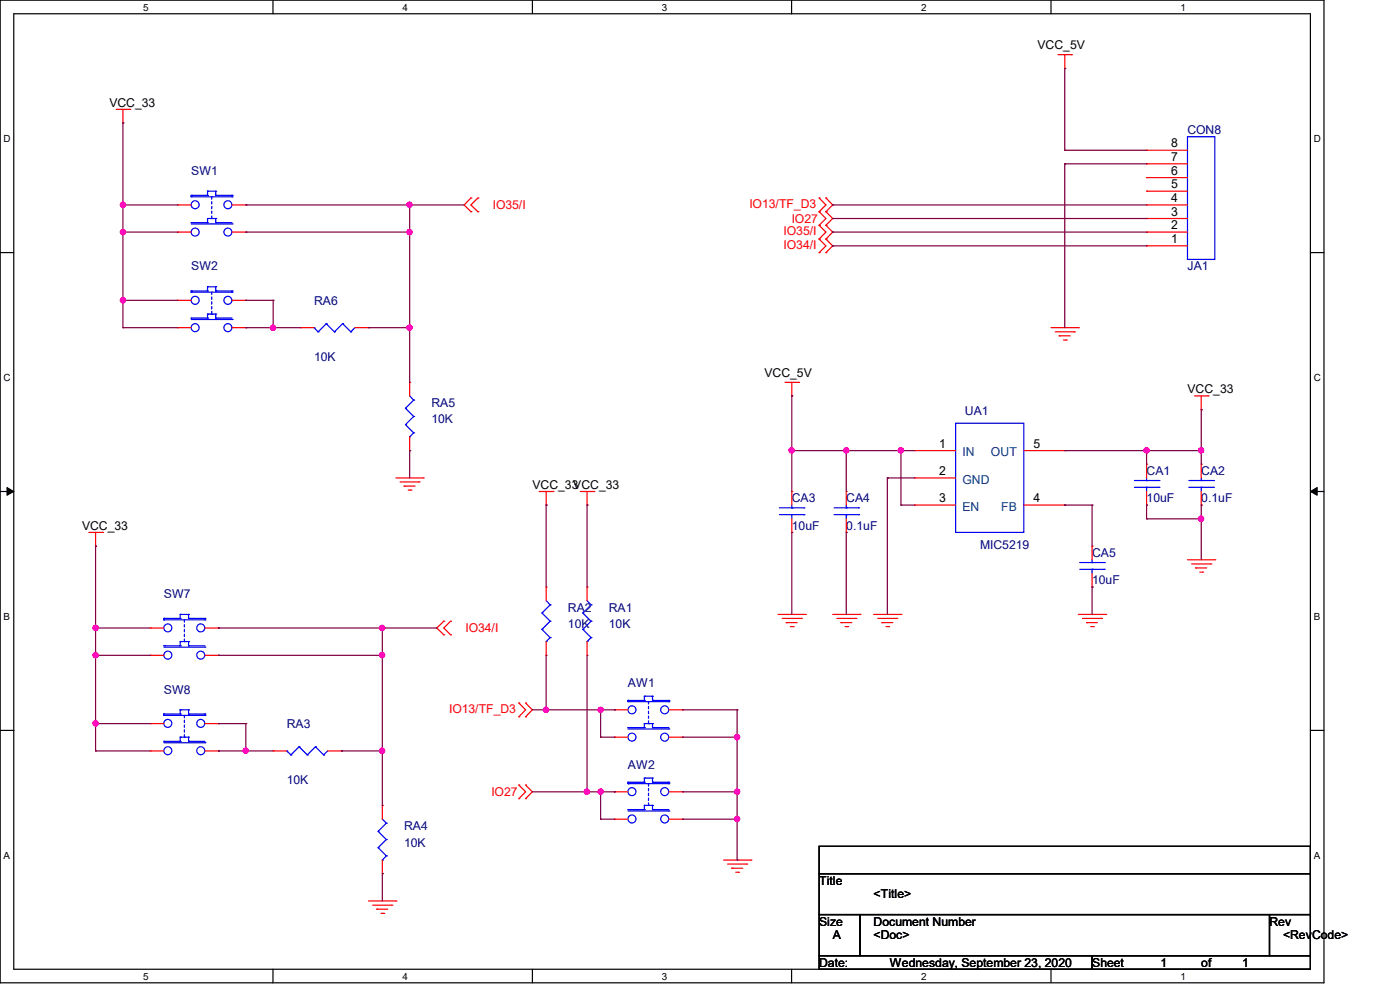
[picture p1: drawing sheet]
<svg xmlns="http://www.w3.org/2000/svg" width="297mm" height="210mm" viewBox="0 0 297 210" stroke-linecap="round" stroke-linejoin="round" font-family="sans-serif">
<path d="M0 0h280.9v208.5h-280.9zM2.9 2.9h275.1v202.7h-275.1z" fill="none" stroke="#000" stroke-width=".25"/>
<g fill="#fff">
<path d="M30.4 .3h1.1v2.4h-1.1z"/>
<path d="M30.4 205.9h1.1v2.3h-1.1z"/>
</g>
<path d="M57.9 0v2.9M57.9 205.6v2.9" fill="none" stroke="#000" stroke-width=".25"/>
<g fill="#fff">
<path d="M85.4 .3h1.1v2.4h-1.1z"/>
<path d="M85.4 205.9h1.1v2.3h-1.1z"/>
</g>
<path d="M112.9 0v2.9M112.9 205.6v2.9" fill="none" stroke="#000" stroke-width=".25"/>
<g fill="#fff">
<path d="M140.4 .3h1.2v2.4h-1.2z"/>
<path d="M140.4 205.9h1.2v2.3h-1.2z"/>
</g>
<path d="M167.9 0v2.9M167.9 205.6v2.9" fill="none" stroke="#000" stroke-width=".25"/>
<g fill="#fff">
<path d="M195.4 .3h1.2v2.4h-1.2z"/>
<path d="M195.4 205.9h1.2v2.3h-1.2z"/>
</g>
<path d="M223 0v2.9M223 205.6v2.9" fill="none" stroke="#000" stroke-width=".25"/>
<g fill="#fff">
<path d="M250.4 .3h1.2v2.4h-1.2z"/>
<path d="M250.4 205.9h1.2v2.3h-1.2z"/>
<path d="M.8 28.2h1.4v2.4h-1.4z"/>
<path d="M278.7 28.2h1.5v2.4h-1.5z"/>
<path d="M.8 78.9h1.4v2.3h-1.4z"/>
<path d="M278.7 78.9h1.5v2.3h-1.5z"/>
</g>
<path d="M0 53.6h2.9M278 53.6h2.9" fill="none" stroke="#000" stroke-width=".25"/>
<g fill="#fff">
<path d="M.8 129.6h1.3v2.3h-1.3z"/>
<path d="M278.7 129.6h1.4v2.3h-1.4z"/>
</g>
<path d="M0 104.3h2.9M278 104.3h2.9" fill="none" stroke="#000" stroke-width=".25"/>
<path d="M1.5 103.4l1.4 .9-1.4 .8zM278 104.3l1.4-.9v1.7z" fill="#000" stroke="#000" stroke-width=".21"/>
<g fill="#fff">
<path d="M.8 180.3h1.3v2.3h-1.3z"/>
<path d="M278.7 180.3h1.4v2.3h-1.4z"/>
</g>
<path d="M0 154.9h2.9M278 154.9h2.9M173.8 179.5h104.2v5.8h-104.2zM173.8 185.3h104.2v8.7h-104.2zM173.8 194h8.7v8.7h-8.7zM182.5 194h86.8v8.7h-86.8zM269.3 194h8.7v8.7h-8.7zM173.8 202.7h57.9v2.9h-57.9zM231.7 202.7h46.3v2.9h-46.3z" fill="none" stroke="#000" stroke-width=".25"/>
<g fill="none" stroke="#f00" stroke-width=".25">
<path d="M224.5 11.6h2.8M225.9 14.5h.1M225.9 11.6v2.9M227.3 11.6h.1M24.6 23.2h2.9M26.1 26.1h.1M26.1 23.2v2.9M27.5 23.2h.1M243.2 37.7h.1M243.2 34.8h.1M243.2 31.9h.1M243.2 37.7h8.7"/>
<path d="M243.2 34.8h8.7M243.2 31.9h8.7M37.7 43.5h.1M37.7 49.2h.1M37.7 49.2h2.9M37.7 43.5h2.9M49.2 49.2h3M49.2 43.5h3M52.2 43.5h.1M52.2 49.2h.1M99.9 42h.1M99.9 44.9h.1"/>
<path d="M99.9 42l-1.4 1.5 1.4 1.4M101.4 44.9h.1M101.4 42h.1M101.4 42l-1.5 1.5 1.5 1.4M173.8 42h.1M173.8 44.9h.1M173.8 47.8h.1M173.8 50.7h.1M173.8 53.6h.1M173.8 42l1.4 1.5-1.4 1.4M173.8 44.9l1.4 1.5-1.4 1.4M173.8 47.8l1.4 1.4-1.4 1.5"/>
<path d="M173.8 50.7l1.4 1.5-1.4 1.4M175.2 44.9h.1M175.2 42h.1M175.2 47.8h.1M175.2 50.7h.1M175.2 53.6h.1M175.2 42l1.5 1.5-1.5 1.4M175.2 44.9l1.5 1.5-1.5 1.4M175.2 47.8l1.5 1.4-1.5 1.5M175.2 50.7l1.5 1.5-1.5 1.4M243.2 52.2h.1M243.2 49.2h.1"/>
<path d="M243.2 46.4h.1M243.2 43.5h.1M243.2 40.6h.1M243.2 52.2h8.7M243.2 49.2h8.7M243.2 46.4h8.7M243.2 43.5h8.7M243.2 40.6h8.7M37.7 63.7h.1M37.7 69.5h.1M37.7 69.5h2.9M37.7 63.7h2.9"/>
<path d="M49.2 69.5h3M49.2 63.7h3M52.2 63.7h.1M52.2 69.5h.1M63.7 69.5h.1M63.7 69.5h2.9M75.3 69.5h2.9M78.2 69.5h.1M223 69.5h5.8M223.9 70.4h4M224.7 71.2h.1M224.7 71.2h2.3"/>
<path d="M225.6 72.1h.6M226.2 72.1h.1M227.9 70.4h.1M228.8 69.5h.1M86.9 81.1h.1M86.9 95.6h.1M86.9 81.1v2.9M86.9 92.7v2.9M166.5 81.1h2.9M168 84h.1M168 81.1v2.9M169.4 81.1h.1"/>
<path d="M194 95.6h.1M194 95.6h8.7M217.2 95.6h8.7M225.9 95.6h.1M243.2 98.5h.1M243.2 98.5v2.9M253.4 84h2.9M254.8 86.9h.1M254.8 98.5h.1M254.8 84v2.9M254.8 98.5v2.9M256.3 84h.1"/>
<path d="M18.8 112.9h3M20.3 115.9h.1M20.3 112.9v3M21.8 112.9h.1M84 101.4h5.8M84.9 102.2h4M85.7 103.1h.1M85.7 103.1h2.4M86.6 104h.6M87.2 104h.1M88.9 102.2h.1M89.8 101.4h.1"/>
<path d="M114.4 104.3h2.9M115.9 107.1h.1M115.9 104.3v2.8M117.3 104.3h.1M123.1 104.3h2.9M124.5 107.1h.1M124.5 104.3v2.8M126 104.3h.1M168 104.3h.1M168 112.9h.1M168 104.3v2.8M168 110.1v2.8"/>
<path d="M179.5 104.3h.1M179.5 112.9h.1M179.5 104.3v2.8M179.5 110.1v2.8M194 101.4h.1M194 107.1h.1M194 101.4h8.7M194 107.1h8.7M217.2 107.1h8.7M225.9 107.1h.1M231.7 115.9h.1M231.7 115.9v2.8"/>
<path d="M243.2 107.1h.1M243.2 104.3v2.8M251.9 118.7h5.8M252.8 119.6h4.1M254.8 107.1h.1M254.8 104.3v2.8M256.9 119.6h.1M257.7 118.7h.1M31.9 133.2h.1M31.9 139h.1M31.9 133.2h2.9M31.9 139h2.9"/>
<path d="M43.5 133.2h2.9M43.5 139h2.9M46.4 133.2h.1M46.4 139h.1M94.1 131.8h.1M94.1 134.7h.1M94.1 131.8l-1.4 1.4 1.4 1.5M95.6 134.7h.1M95.6 131.8h.1M95.6 131.8l-1.5 1.4 1.5 1.5M115.9 124.5h.1M115.9 139h.1"/>
<path d="M115.9 124.5v2.9M115.9 136.1v2.9M124.5 124.5h.1M124.5 139h.1M124.5 124.5v2.9M124.5 136.1v2.9M165.1 130.3h5.8M165.9 131.2h4.1M166.8 132.1h.1M166.8 132.1h2.3M167.7 132.9h.6M168.3 132.9h.1"/>
<path d="M170 131.2h.1M170.9 130.3h.1M176.7 130.3h5.8M177.5 131.2h4.1M178.4 132.1h.1M178.4 132.1h2.3M179.3 132.9h.5M179.8 132.9h.1M181.6 131.2h.1M182.5 130.3h.1M185.3 130.3h5.8M186.2 131.2h4"/>
<path d="M187.1 132.1h.1M187.1 132.1h2.3M188 132.9h.5M188.5 132.9h.1M190.2 131.2h.1M191.1 130.3h.1M228.8 130.3h5.8M229.7 131.2h4M230.5 132.1h.1M230.5 132.1h2.3M231.4 132.9h.5M231.7 124.5h.1"/>
<path d="M231.7 121.6v2.9M231.9 132.9h.1M233.7 131.2h.1M234.6 130.3h.1M253.7 120.5h.1M253.7 120.5h2.3M254.6 121.4h.5M255.1 121.4h.1M31.9 153.5h.1M31.9 159.3h.1M31.9 159.3h2.9M31.9 153.5h2.9"/>
<path d="M43.5 159.3h2.9M43.5 153.5h2.9M46.4 153.5h.1M46.4 159.3h.1M58 159.3h.1M58 159.3h2.8M69.5 159.3h2.9M72.4 159.3h.1M110.1 149.1h.1M110.1 152.1h.1M110.1 149.1l1.4 1.5-1.4 1.5M111.5 152.1h.1"/>
<path d="M111.5 149.1h.1M111.5 149.1l1.4 1.5-1.4 1.5M130.3 150.6h.1M130.3 156.4h.1M130.3 150.6h2.9M130.3 156.4h2.9M141.9 150.6h2.9M141.9 156.4h2.9M144.8 150.6h.1M144.8 156.4h.1M81.1 170.9h.1M81.1 170.9v2.9"/>
<path d="M110.1 169.4h.1M110.1 166.5h.1M110.1 166.5l1.4 1.5-1.4 1.4M111.5 166.5h.1M111.5 169.4h.1M111.5 166.5l1.4 1.5-1.4 1.4M130.3 168h.1M130.3 173.8h.1M130.3 168h2.9M130.3 173.8h2.9M141.9 168h2.9M141.9 173.8h2.9"/>
<path d="M144.8 168h.1M144.8 173.8h.1M78.2 191.1h5.8M79.1 192h4M79.9 192.9h.1M79.9 192.9h2.4M80.8 193.8h.6M81.1 185.3h.1M81.1 182.5v2.8M81.4 193.8h.1M83.1 192h.1M84 191.1h.1"/>
<path d="M153.5 182.5h5.8M154.3 183.3h4.1M155.2 184.2h.1M155.2 184.2h2.4M156.1 185h.6M156.7 185h.1M158.4 183.3h.1M159.3 182.5h.1"/>
</g>
<g fill="none" stroke="#00f" stroke-width=".25">
<path d="M251.9 29h5.8v26h-5.8zM40.6 41.4h.1M40.6 41.7h.1M40.6 47.2h.1M40.6 41.4v.3M40.6 41.7h8.6M40.6 41.4h3.4M40.6 47.2h3.4M40.6 47.5h8.6M44 40.6h.1M44 41.4h.1M44 47.2h.1"/>
<path d="M44 46.4h.1M44 40.6v.8M44 46.4v.8M44 40.6h1.8M44 46.4h1.8M45.8 41.4h.1M45.8 40.6h.1M45.8 46.4h.1M45.8 47.2h.1M45.8 40.6v.8M45.8 46.4v.8M45.8 41.4h3.4"/>
<path d="M45.8 47.2h3.4M49.2 41.7h.1M49.2 41.4h.1M49.2 47.5h.1M49.2 41.4v.3M40.6 61.7h.1M40.6 62h.1M40.6 67.5h.1M40.6 62h8.6M40.6 61.7h3.4M40.6 61.7v.3M40.6 67.5h3.4"/>
<path d="M40.6 67.8h8.6M44 60.8h.1M44 61.7h.1M44 67.5h.1M44 66.6h.1M44 60.8h1.8M44 60.8v.9M44 66.6v.9M44 66.6h1.8M45.8 61.7h.1M45.8 60.8h.1M45.8 66.6h.1"/>
<path d="M45.8 67.5h.1M45.8 61.7h3.4M45.8 60.8v.9M45.8 66.6v.9M45.8 67.5h3.4M49.2 62h.1M49.2 61.7h.1M49.2 67.8h.1M49.2 61.7v.3M66.6 69.5h.1M66.6 69.5l.9 .9M67.5 70.4h.1"/>
<path d="M69.2 68.7h.1M69.2 68.7l1.8 1.7M69.2 68.7l-1.7 1.7M71 70.4h.1M72.7 68.7h.1M72.7 68.7l1.7 1.7M72.7 68.7l-1.7 1.7M74.4 70.4h.1M75.3 69.5l-.9 .9M86 86.6h.1M86 90.1h.1M86 86.6l1.8 1.7"/>
<path d="M86 90.1l1.8 1.7M86.9 92.7h.1M86.9 84l.9 .9M87.8 84.9h.1M87.8 88.3h.1M87.8 91.8h.1M87.8 84.9l-1.8 1.7M87.8 88.3l-1.8 1.8M87.8 91.8l-.9 .9M202.7 89.8h14.5v23.1h-14.5zM165.4 109.2h5.2M165.4 107.7h5.2"/>
<path d="M168 107.7h.1M168 109.2h.1M168 107.1v.6M168 109.2v.9M170.6 109.2h.1M170.6 107.7h.1M177 109.2h5.2M177 107.7h5.2M179.5 107.7h.1M179.5 109.2h.1M179.5 107.1v.6M179.5 109.2v.9"/>
<path d="M182.2 109.2h.1M182.2 107.7h.1M229.1 119.3h5.2M231.7 119.3h.1M231.7 118.7v.6M234.3 119.3h.1M240.7 103.4h5.2M240.7 101.9h5.2M243.2 101.9h.1M243.2 103.4h.1M243.2 101.4v.5M243.2 103.4v.9"/>
<path d="M245.9 103.4h.1M245.9 101.9h.1M252.2 103.4h5.2M252.2 101.9h5.2M254.8 101.9h.1M254.8 103.4h.1M254.8 101.4v.5M254.8 103.4v.9M257.4 103.4h.1M257.4 101.9h.1M34.8 131.2h.1M34.8 131.5h.1"/>
<path d="M34.8 137h.1M34.8 131.2v.3M34.8 131.5h8.7M34.8 131.2h3.4M34.8 137h3.4M34.8 137.3h8.7M38.2 130.3h.1M38.2 131.2h.1M38.2 137h.1M38.2 136.1h.1M38.2 130.3v.9M38.2 136.1v.9"/>
<path d="M38.2 130.3h1.8M38.2 136.1h1.8M40 131.2h.1M40 130.3h.1M40 136.1h.1M40 137h.1M40 130.3v.9M40 136.1v.9M40 131.2h3.5M40 137h3.5M43.5 131.5h.1M43.5 131.2h.1"/>
<path d="M43.5 137.3h.1M43.5 131.2v.3M115 130h.1M115 133.5h.1M115 130l1.7 1.8M115 133.5l1.7 1.8M115.9 136.1h.1M115.9 127.4l.8 .9M116.7 128.3h.1M116.7 131.8h.1M116.7 135.3h.1M116.7 128.3l-1.7 1.7"/>
<path d="M116.7 131.8l-1.7 1.7M116.7 135.3l-.8 .8M123.7 130h.1M123.7 133.5h.1M123.7 130l1.7 1.8M123.7 133.5l1.7 1.8M124.5 136.1h.1M124.5 127.4l.9 .9M125.4 128.3h.1M125.4 131.8h.1M125.4 135.3h.1M125.4 128.3l-1.7 1.7"/>
<path d="M125.4 131.8l-1.7 1.7M125.4 135.3l-.9 .8M229.1 120.8h5.2M231.7 120.8h.1M231.7 120.8v.8M234.3 120.8h.1M34.8 151.5h.1M34.8 151.8h.1M34.8 157.3h.1M34.8 151.8h8.7M34.8 151.5h3.4M34.8 151.5v.3"/>
<path d="M34.8 157.3h3.4M34.8 157.6h8.7M38.2 150.6h.1M38.2 151.5h.1M38.2 157.3h.1M38.2 156.4h.1M38.2 150.6h1.8M38.2 150.6v.9M38.2 156.4v.9M38.2 156.4h1.8M40 151.5h.1M40 150.6h.1"/>
<path d="M40 156.4h.1M40 157.3h.1M40 151.5h3.5M40 150.6v.9M40 156.4v.9M40 157.3h3.5M43.5 151.8h.1M43.5 151.5h.1M43.5 157.6h.1M43.5 151.5v.3M60.8 159.3h.1M60.8 159.3l.9 .8"/>
<path d="M63.5 158.4h.1M63.5 158.4l1.7 1.7M63.5 158.4l-1.8 1.7M66.9 158.4h.1M66.9 158.4l1.8 1.7M66.9 158.4l-1.7 1.7M69.5 159.3l-.8 .8M133.2 148.6h.1M133.2 148.8h.1M133.2 154.3h.1M133.2 148.6v.2M133.2 148.8h8.7"/>
<path d="M133.2 148.6h3.5M133.2 154.3h3.5M133.2 154.6h8.7M136.7 147.7h.1M136.7 148.6h.1M136.7 154.3h.1M136.7 153.5h.1M136.7 147.7v.9M136.7 153.5v.8M136.7 147.7h1.7M136.7 153.5h1.7M138.4 148.6h.1"/>
<path d="M138.4 147.7h.1M138.4 153.5h.1M138.4 154.3h.1M138.4 147.7v.9M138.4 153.5v.8M138.4 148.6h3.5M138.4 154.3h3.5M141.9 148.8h.1M141.9 148.6h.1M141.9 154.6h.1M141.9 148.6v.2M61.7 160.1h.1"/>
<path d="M65.2 160.1h.1M68.7 160.1h.1M80.2 176.4h.1M80.2 179.8h.1M80.2 176.4l1.8 1.7M80.2 179.8l1.8 1.8M81.1 173.8l.9 .8M82 174.6h.1M82 178.1h.1M82 174.6l-1.8 1.8M82 178.1l-1.8 1.7M133.2 165.9h.1"/>
<path d="M133.2 166.2h.1M133.2 171.7h.1M133.2 166.2h8.7M133.2 165.9h3.5M133.2 165.9v.3M133.2 171.7h3.5M133.2 172h8.7M136.7 165.1h.1M136.7 165.9h.1M136.7 171.7h.1M136.7 170.9h.1M136.7 165.1h1.7"/>
<path d="M136.7 165.1v.8M136.7 170.9v.8M136.7 170.9h1.7M138.4 165.9h.1M138.4 165.1h.1M138.4 170.9h.1M138.4 171.7h.1M138.4 165.9h3.5M138.4 165.1v.8M138.4 170.9v.8M138.4 171.7h3.5M141.9 166.2h.1"/>
<path d="M141.9 165.9h.1M141.9 172h.1M141.9 165.9v.3M81.1 182.5h.1M82 181.6h.1M82 181.6l-.9 .9"/>
<circle cx="41.4" cy="49.2" r=".85"/>
<circle cx="41.4" cy="43.4" r=".85"/>
<circle cx="48.3" cy="49.2" r=".85"/>
<circle cx="48.3" cy="43.4" r=".85"/>
<circle cx="41.4" cy="63.7" r=".85"/>
<circle cx="41.4" cy="69.5" r=".85"/>
<circle cx="48.3" cy="69.5" r=".85"/>
<circle cx="48.3" cy="63.7" r=".85"/>
<circle cx="35.6" cy="139" r=".85"/>
<circle cx="35.6" cy="133.2" r=".85"/>
<circle cx="42.6" cy="139" r=".85"/>
<circle cx="42.6" cy="133.2" r=".85"/>
<circle cx="35.6" cy="153.5" r=".85"/>
<circle cx="35.6" cy="159.3" r=".85"/>
<circle cx="42.6" cy="159.3" r=".85"/>
<circle cx="42.6" cy="153.5" r=".85"/>
<circle cx="134.1" cy="150.6" r=".85"/>
<circle cx="134.1" cy="156.4" r=".85"/>
<circle cx="141" cy="156.4" r=".85"/>
<circle cx="141" cy="150.6" r=".85"/>
<circle cx="134.1" cy="167.9" r=".85"/>
<circle cx="134.1" cy="173.7" r=".85"/>
<circle cx="141" cy="167.9" r=".85"/>
<circle cx="141" cy="173.7" r=".85"/>
</g>
<path d="M44.9 41.7v4.7M44.9 46.4h.1M44.9 62v4.6M44.9 66.6h.1M39.1 131.5v4.6M39.1 136.1h.1M39.1 151.8v4.6M39.1 156.4h.1M137.6 148.8v4.7M137.6 153.5h.1M137.6 166.2v4.7M137.6 170.9h.1" fill="none" stroke="#00f" stroke-width=".25" stroke-dasharray=".5"/>
<g fill="none" stroke="#800040" stroke-width=".25">
<path d="M225.9 14.5h.1M225.9 14.5v17.4M26.1 26.1h.1M26.1 26.1v43.4M225.9 31.9h.1M225.9 34.8h.1M225.9 34.8v34.7M225.9 31.9h17.3M225.9 34.8h17.3M26.1 43.5h.1M26.1 49.2h.1M26.1 43.5h11.6"/>
<path d="M26.1 49.2h11.6M52.2 43.5h.1M52.2 49.2h.1M52.2 43.5h46.3M52.2 49.2h34.7M86.9 43.5h.1M86.9 49.2h.1M86.9 43.5v37.6M176.7 43.5h.1M176.7 46.4h.1M176.7 49.2h.1M176.7 52.2h.1"/>
<path d="M176.7 43.5h66.5M176.7 49.2h66.5M176.7 46.4h66.5M176.7 52.2h66.5M26.1 63.7h.1M26.1 69.5h.1M26.1 63.7h11.6M26.1 69.5h11.6M52.2 63.7h.1M52.2 69.5h.1M52.2 63.7h5.8M52.2 69.5h11.5"/>
<path d="M58 63.7h.1M58 69.5h.1M58 63.7v5.8M78.2 69.5h.1M78.2 69.5h8.7M86.9 69.5h.1M86.9 95.6h.1M86.9 95.6v5.8M168 84h.1M168 95.6h.1M168 84v20.3M168 95.6h26"/>
<path d="M179.5 95.6h.1M179.5 95.6v8.7M191.1 95.6h.1M191.1 95.6v11.5M225.9 95.6h.1M225.9 95.6h28.9M243.2 95.6h.1M243.2 95.6v2.9M254.8 86.9h.1M254.8 95.6h.1M254.8 86.9v11.6M20.3 115.9h.1"/>
<path d="M20.3 115.9v43.4M115.9 107.1h.1M115.9 107.1v17.4M124.5 107.1h.1M124.5 107.1v17.4M168 112.9h.1M168 112.9v17.4M179.5 112.9h.1M179.5 112.9v17.4M188.3 101.4h.1M188.3 101.4h5.7M188.3 101.4v28.9"/>
<path d="M191.1 107.1h.1M191.1 107.1h2.9M225.9 107.1h.1M225.9 107.1h5.8M231.7 107.1h.1M231.7 107.1v8.8M243.2 107.1h.1M243.2 110.1h.1M243.2 107.1v3M243.2 110.1h11.6M254.8 107.1h.1M254.8 110.1h.1"/>
<path d="M254.8 107.1v11.6M20.3 133.2h.1M20.3 139h.1M20.3 133.2h11.6M20.3 139h11.6M46.4 133.2h.1M46.4 139h.1M46.4 133.2h46.3M46.4 139h34.7M81.1 133.2h.1M81.1 139h.1M81.1 133.2v37.7"/>
<path d="M115.9 139v11.6M124.5 139v29M231.7 124.5h.1M231.7 124.5v5.8M20.3 153.5h.1M20.3 159.3h.1M20.3 153.5h11.6M20.3 159.3h11.6M46.4 153.5h.1M46.4 159.3h.1M46.4 153.5h5.8M46.4 159.3h11.6"/>
<path d="M52.2 153.5h.1M52.2 159.3h.1M52.2 153.5v5.8M72.4 159.3h.1M72.4 159.3h8.7M81.1 159.3h.1M112.9 150.6h17.4M115.9 150.6h.1M127.4 150.6h.1M127.4 156.4h.1M127.4 156.4h2.9M127.4 150.6v5.8"/>
<path d="M130.3 150.6h.1M144.8 150.6h11.6M144.8 156.4h11.6M156.4 156.4h.1M156.4 150.6h.1M156.4 150.6v31.9M112.9 168h17.4M124.5 168h.1M127.4 168h.1M127.4 173.8h.1M127.4 168v5.8M127.4 173.8h2.9"/>
<path d="M130.3 168h.1M144.8 168h11.6M144.8 173.8h11.6M156.4 168h.1M156.4 173.8h.1M81.1 185.3h.1M81.1 185.3v5.8M156.4 182.5h.1"/>
</g>
<g fill="#f0f" stroke="#f0f" stroke-width=".25">
<circle cx="26.1" cy="43.4" r=".55"/>
<circle cx="86.9" cy="43.4" r=".55"/>
<circle cx="26.1" cy="63.7" r=".55"/>
<circle cx="26.1" cy="49.2" r=".55"/>
<circle cx="86.9" cy="69.5" r=".55"/>
<circle cx="86.9" cy="49.2" r=".55"/>
<circle cx="57.9" cy="69.5" r=".55"/>
<circle cx="20.3" cy="133.2" r=".55"/>
<circle cx="81.1" cy="133.2" r=".55"/>
<circle cx="20.3" cy="139" r=".55"/>
<circle cx="81.1" cy="139" r=".55"/>
<circle cx="20.3" cy="153.5" r=".55"/>
<circle cx="52.1" cy="159.3" r=".55"/>
<circle cx="81.1" cy="159.3" r=".55"/>
<circle cx="179.5" cy="95.5" r=".55"/>
<circle cx="167.9" cy="95.5" r=".55"/>
<circle cx="191.1" cy="95.5" r=".56"/>
<circle cx="254.8" cy="95.5" r=".55"/>
<circle cx="243.2" cy="95.5" r=".55"/>
<circle cx="254.8" cy="110" r=".55"/>
<circle cx="156.4" cy="173.7" r=".55"/>
<circle cx="115.8" cy="150.6" r=".55"/>
<circle cx="124.5" cy="167.9" r=".55"/>
<circle cx="127.4" cy="150.6" r=".55"/>
<circle cx="156.4" cy="156.4" r=".55"/>
<circle cx="156.4" cy="167.9" r=".55"/>
<circle cx="127.4" cy="167.9" r=".55"/>
</g>
<g font-size="2.6">
<text x="220.1" y="10.5">VCC_5V</text>
<text x="23.2" y="22.6">VCC_33</text>
<text x="248.5" y="34.1">7</text>
<text x="248.5" y="31.2">8</text>
<text x="248.5" y="39.9">5</text>
<text x="248.5" y="37">6</text>
<text x="248.5" y="45.7">3</text>
<text x="248.5" y="42.8">4</text>
<text x="248.5" y="51.5">1</text>
<text x="248.5" y="48.6">2</text>
<text x="162.2" y="80">VCC_5V</text>
<text x="251.9" y="83.4">VCC_33</text>
<text x="199.3" y="95">1</text>
<text x="219.2" y="95">5</text>
<text x="199.3" y="100.8">2</text>
<text x="112.9" y="103.7">VCC_33VCC_33</text>
<text x="199.3" y="106.5">3</text>
<text x="219.2" y="106.5">4</text>
<text x="17.4" y="112.4">VCC_33</text>
<text x="173.8" y="187.7">Title</text>
<text x="185.3" y="190.6">&lt;Title&gt;</text>
<text x="173.8" y="196.3">Size</text>
<text x="185.3" y="196.3">Document Number</text>
<text x="269.3" y="196.3">Rev</text>
<text x="176.7" y="199.3">A</text>
<text x="185.3" y="199.3">&lt;Doc&gt;</text>
<text x="272.2" y="199.3">&lt;RevCode&gt;</text>
<text x="173.8" y="205.1">Date:</text>
<text x="188.8" y="205.1">Wednesday, September 23, 2020</text>
<text x="231.7" y="205.1">Sheet</text>
<text x="246.2" y="205.1">1</text>
<text x="254.8" y="205.1">of</text>
<text x="263.5" y="205.1">1</text>
</g>
<g font-size="2.6" fill="#000080">
<text x="251.9" y="28.4">CON8</text>
<text x="40.6" y="37.1">SW1</text>
<text x="40.6" y="57.4">SW2</text>
<text x="251.9" y="57.4">JA1</text>
<text x="66.6" y="64.6">RA6</text>
<text x="66.6" y="76.5">10K</text>
<text x="91.5" y="86.3">RA5</text>
<text x="91.5" y="89.8">10K</text>
<text x="204.7" y="88.1">UA1</text>
<text x="243.2" y="100.8">CA1</text>
<text x="254.8" y="100.8">CA2</text>
<text x="168" y="106.6">CA3</text>
<text x="179.5" y="106.6">CA4</text>
<text x="243.2" y="106.6">10uF</text>
<text x="254.8" y="106.6">0.1uF</text>
<text x="168" y="112.4">10uF</text>
<text x="179.5" y="112.4">0.1uF</text>
<text x="207.9" y="116.5">MIC5219</text>
<text x="231.7" y="118.2">CA5</text>
<text x="231.7" y="124">10uF</text>
<text x="34.8" y="126.9">SW7</text>
<text x="120.5" y="129.8">RA2</text>
<text x="129.2" y="129.8">RA1</text>
<text x="120.5" y="133.2">10K</text>
<text x="129.2" y="133.2">10K</text>
<text x="34.8" y="147.1">SW8</text>
<text x="133.2" y="145.7">AW1</text>
<text x="60.8" y="154.4">RA3</text>
<text x="60.8" y="166.2">10K</text>
<text x="133.2" y="163.1">AW2</text>
<text x="85.7" y="176.1">RA4</text>
<text x="85.7" y="179.6">10K</text>
</g>
<g font-size="2.6" fill="#f00">
<text x="104.6" y="44.3">IO35/I</text>
<text x="159" y="44.1">IO13/TF_D3</text>
<text x="168" y="47.2">IO27</text>
<text x="166.2" y="49.8">IO35/I</text>
<text x="166.2" y="52.7">IO34/I</text>
<text x="98.8" y="134.1">IO34/I</text>
<text x="95.3" y="151.2">IO13/TF_D3</text>
<text x="104.3" y="168.9">IO27</text>
</g>
<g font-size="2.6" fill="#004080">
<text x="204.2" y="96.8">IN</text>
<text x="210.2" y="96.8">OUT</text>
<text x="204.2" y="102.6">GND</text>
<text x="204.2" y="108.3">EN</text>
<text x="212.4" y="108.3">FB</text>
</g>
<g font-size="2.1">
<text x="30.4" y="2.2">5</text>
<text x="85.4" y="2.2">4</text>
<text x="140.4" y="2.2">3</text>
<text x="195.4" y="2.2">2</text>
<text x="250.4" y="2.2">1</text>
<text x=".8" y="30.1">D</text>
<text x="278.7" y="30.1">D</text>
<text x=".8" y="80.8">C</text>
<text x="278.7" y="80.8">C</text>
<text x=".8" y="131.5">B</text>
<text x="278.7" y="131.5">B</text>
<text x=".8" y="182.2">A</text>
<text x="278.7" y="182.2">A</text>
<text x="30.4" y="207.8">5</text>
<text x="85.4" y="207.8">4</text>
<text x="140.4" y="207.8">3</text>
<text x="195.4" y="207.8">2</text>
<text x="250.4" y="207.8">1</text>
</g>
</svg>
